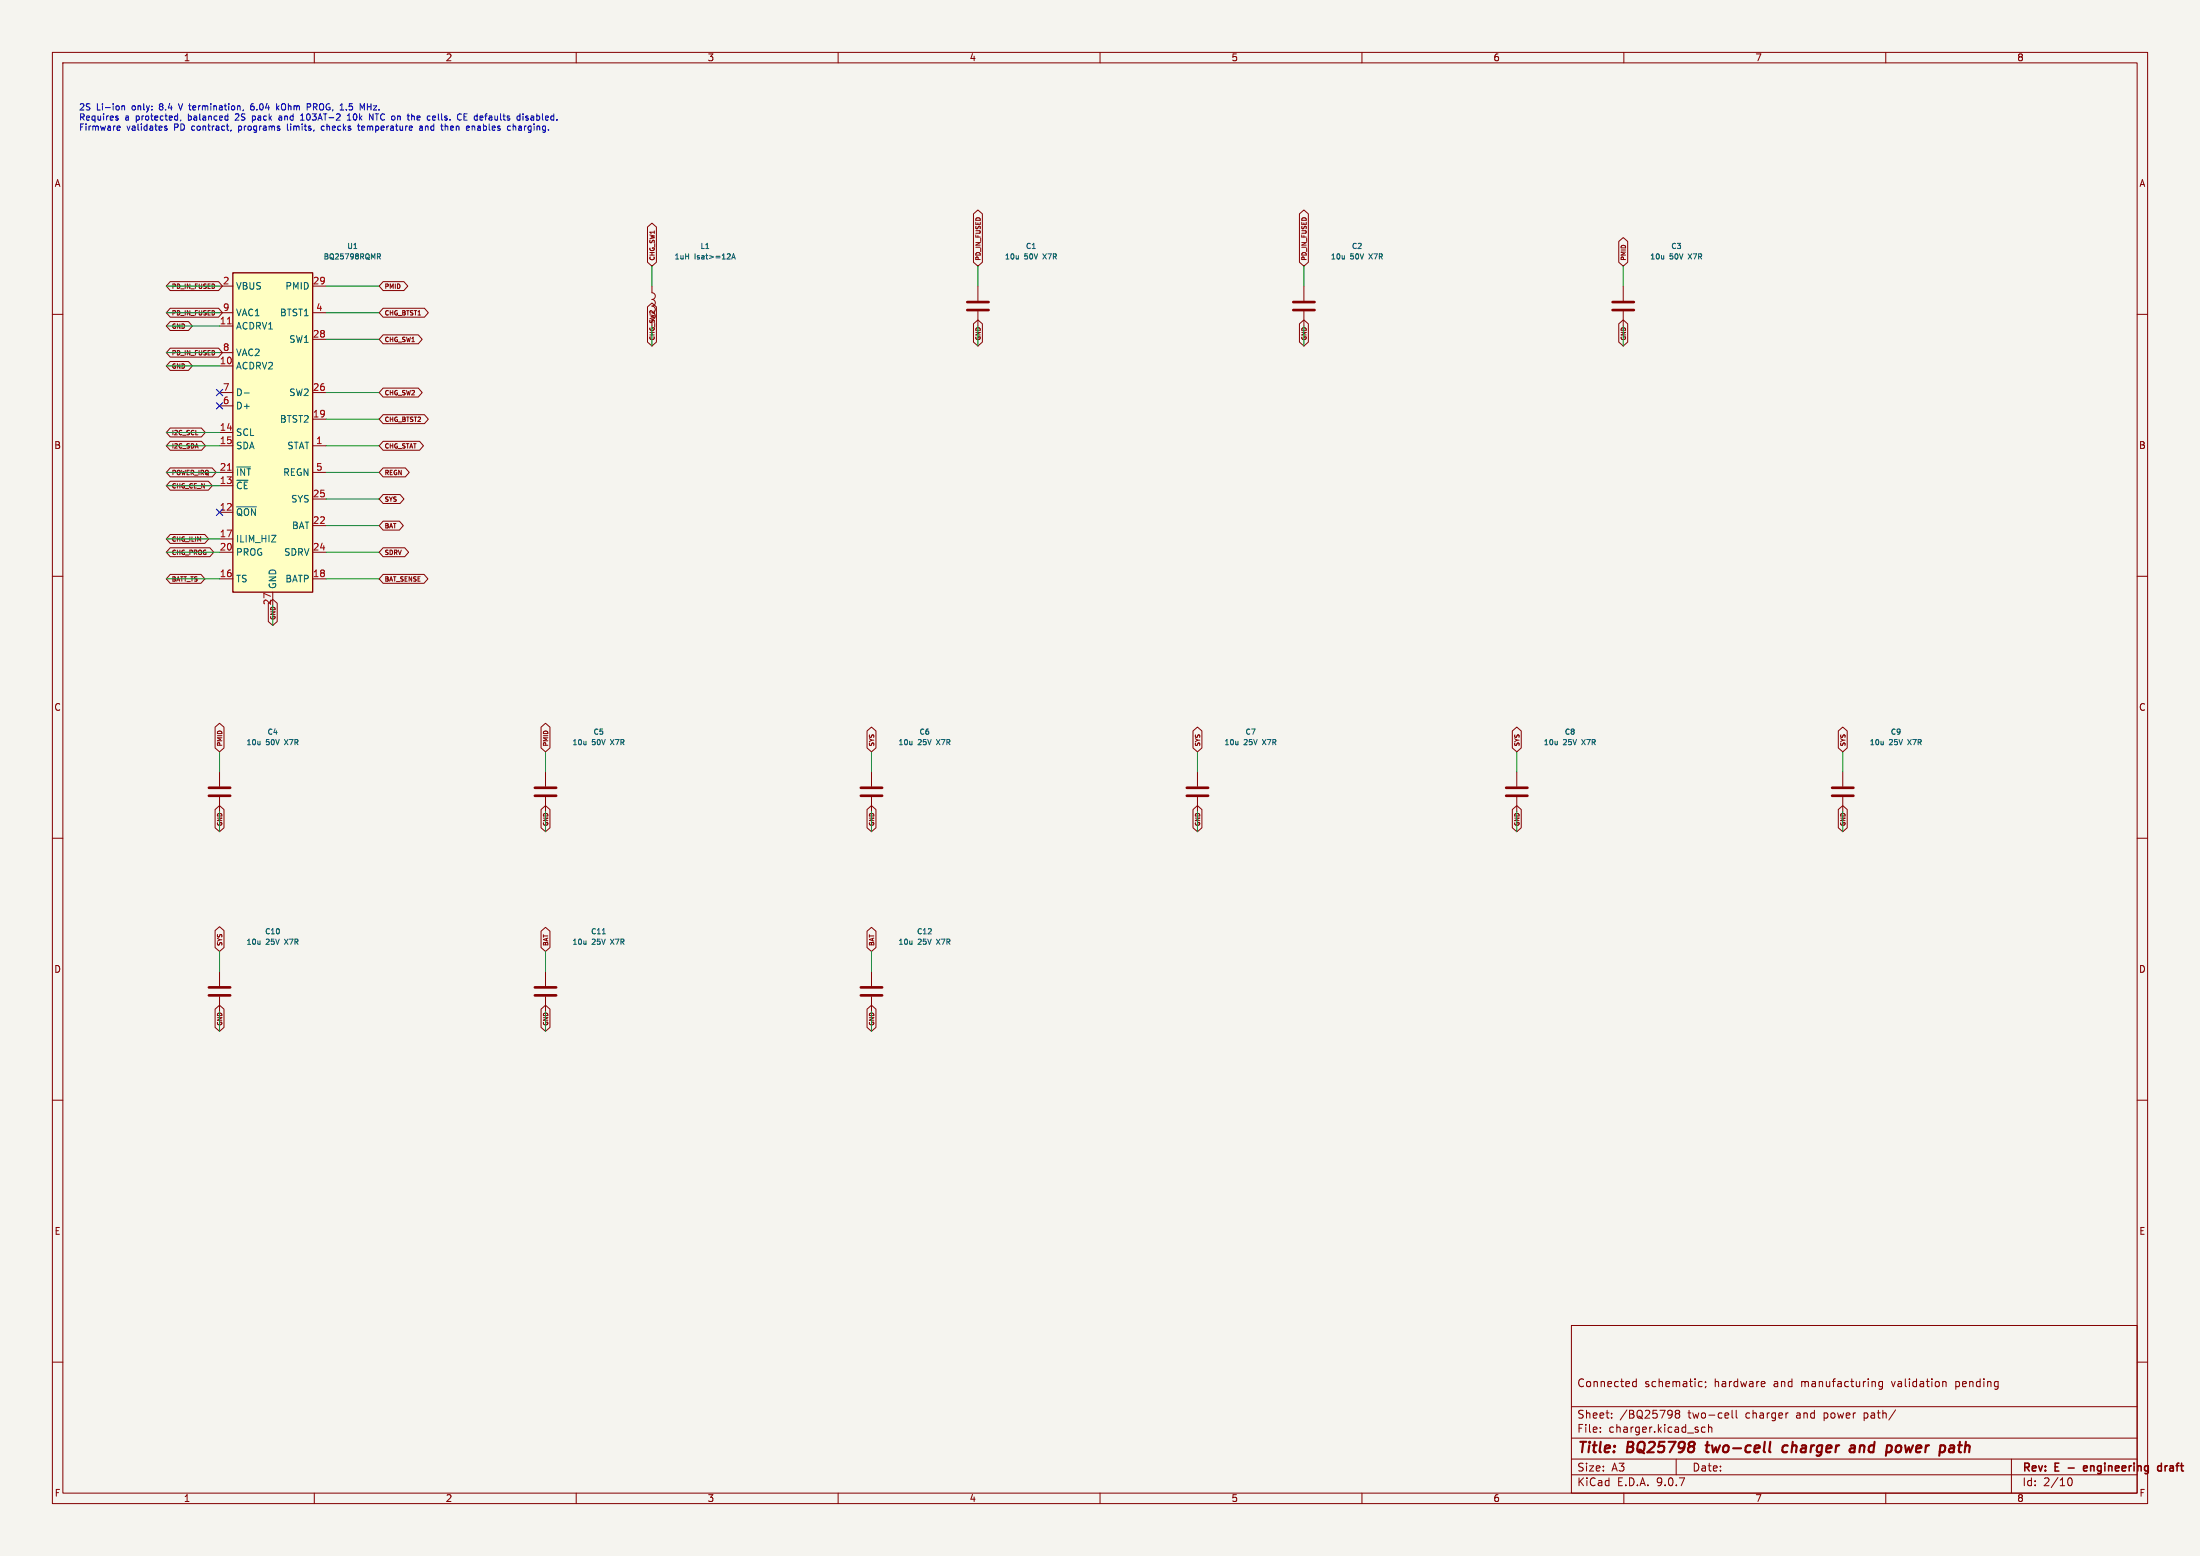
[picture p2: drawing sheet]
<svg xmlns="http://www.w3.org/2000/svg" width="420mm" height="297mm" viewBox="0 0 420 297" stroke-linecap="round" stroke-linejoin="round" font-family="sans-serif">
<path d="M0 0h420v297h-420z" fill="#f5f4ef" stroke="#f5f4ef" stroke-width=".19"/>
<g fill="none" stroke="#840000" stroke-width=".19">
<path d="M10 10h400v277h-400zM12 12h396v273h-396zM60 10v2M110 10v2M160 10v2M210 10v2M260 10v2M310 10v2M360 10v2M124.5 54.6v1.3a.64 .64 0 0 1 .6 .6 .64 .64 0 0 1-.6 .7M124.5 57.2a.64 .64 0 0 1 .6 .6 .64 .64 0 0 1-.6 .6 .64 .64 0 0 1 .6 .7 .64 .64 0 0 1-.6 .6M10 60h2"/>
<path d="M408 60h2M10 110h2M408 110h2M10 160h2M41.9 147.3v2.8M41.9 152.1v2.8M104.1 147.3v2.8M104.1 152.1v2.8M166.4 147.3v2.8M166.4 152.1v2.8M289.6 147.3v2.8M289.6 152.1v2.8"/>
<path d="M351.8 147.3v2.8M351.8 152.1v2.8M408 160h2M104.1 185.4v2.8M104.1 190.2v2.8M166.4 185.4v2.8M166.4 190.2v2.8M10 210h2M408 210h2M300 253h108v32h-108zM10 260h2M300 278.5h108"/>
<path d="M300 274.5h108M300 268.5h108M305.5 273.2v.2M305.5 272.5v.1M307.7 270.5v.2M307.7 269.8v.1M311.7 264.4l.2 .3 .5-.1M312.4 263.2v1.5M312.4 263.8l-.5-.1-.2 .3M320 278.5v3M320.1 269.8l-.3-.3 .3-.3 .4 .1 .2 .2-.3 .3M320.1 269.8l-.3 .3 .1 .4 .2 .2 .4-.1 .2-.2-.1-.4-.2-.2"/>
<path d="M320.1 269.8h.3M324.4 264.6h.5M324.4 263.8h.5M325.5 272.5l-.4-.1-.3 .3 .1 .6h.6M325.6 263.8v.1M325.7 264.6l-.2 .3M326.2 272.5l.2-.1 .3 .1 .1 .9M326.2 271.9v1.5M329.9 269.8l.1 .2-.7 .2M330.7 269.2v1.3l.2 .2M331.4 269.2v1.3l.3 .2M336.4 263.7l.5 .1v.2l-.7 .2"/>
<path d="M336.9 264.6l-.5 .1M341.4 269.7l-.3 .1M357.9 263.8l.1 .9M359.4 263.8l-.5-.1-.2 .3 .1 .6h.6M359.4 263.7v1.2l-.3 .3-.4-.1M361.9 269.1l-1.3 1.9M370.9 263.8h.5l.1 .9M384 278.5v6.5M408 260h2M60 285v2M110 285v2M160 285v2"/>
<path d="M210 285v2M260 285v2M300 281.5h108M310 285v2M360 285v2M394.7 282.7l.2-.5 .2-.1a.8 .8 0 0 1 .5 .7 .8 .8 0 0 1-.5 .8l-.2-.2-.2-.4"/>
</g>
<path d="M398.4 279.9l-.4-.1-.2 .2v.7h.6M412.6 279.9l-.4-.1-.3 .3 .1 .6h.6M412.6 279.3v1.5M398.5 280.1l-.7 .2" fill="none" stroke="#840000" stroke-width=".3"/>
<path d="M325.6 275.9h.8M326 275.2l-.2 1.7 .2 .3M341.3 276a.66 .66 0 0 0-1 .3l-.1 .5 .2 .3h.8M353.3 276h.8l-.1 1.2M354 277.1l-.7 .1M354.1 276.3l-.7 .1M362.6 275.9a.62 .62 0 0 0-.7 .4v.7l.6 .2M372.5 275.9l.5 .1v1.2M373 277.1l-.2 .1M373.1 276.3l-.7 .1" fill="none" stroke="#840000" stroke-width=".4"/>
<g fill="none" stroke="#840000" stroke-width=".51">
<path d="M39.9 150.4h4M39.9 151.9h4M102.1 150.4h4.1M102.1 151.9h4.1M164.3 150.4h4.1M164.3 151.9h4.1M287.5 150.4h4.1M287.5 151.9h4.1M349.8 150.4h4M349.8 151.9h4M102.1 188.5h4.1M102.1 190h4.1"/>
<path d="M164.3 188.5h4.1M164.3 190h4.1"/>
</g>
<path d="M138.8 49.4h.6M139.4 48.5v.4M139.7 49.4l.3-1 .4 1M139.8 49.2h.5M115 178.3h.6" fill="none" stroke="#006464" stroke-width=".19"/>
<path d="M44.4 52.1h15.3v60.9h-15.3z" fill="#ffffc2"/>
<path d="M44.4 52.1h15.3v60.9h-15.3z" fill="none" stroke="#840000" stroke-width=".25"/>
<g fill="none" stroke="#840000" stroke-width=".19">
<path d="M32.5 58.8h9.2l.8 .9-.8 .8h-9.2l-.8-.8zM32.5 53.8h9.2l.8 .8-.8 .9h-9.2l-.8-.9zM41.9 54.6h2.5M41.9 59.7h2.5M59.7 54.6h2.5M59.7 59.7h2.5M73.1 58.8h7.9l.8 .9-.8 .8h-7.9l-.7-.8zM73.1 53.8h4l.7 .8-.7 .9h-4l-.7-.9zM123.6 58.6l.9-.8 .8 .8v6.7l-.8 .7-.9-.7zM123.6 43.3l.9-.7 .8 .7v6.8l-.8 .7-.9-.7zM185.8 40.8l.9-.7 .8 .7v9.3l-.8 .7-.9-.7zM186.7 54.6v2.8"/>
<path d="M186.7 59.4v2.8M248.1 40.8l.8-.7 .9 .7v9.3l-.9 .7-.8-.7zM248.9 54.6v2.8M248.9 59.4v2.8M309 46.1l.9-.8 .8 .8v4l-.8 .7-.9-.7zM309.9 54.6v2.8M309.9 59.4v2.8M32.5 61.4h3.5l.7 .8-.7 .9h-3.5l-.8-.9zM32.5 66.5h9.2l.8 .8-.8 .9h-9.2l-.8-.9zM32.5 69h3.5l.7 .9-.7 .8h-3.5l-.8-.8zM41.9 62.2h2.5M41.9 67.3h2.5"/>
<path d="M41.9 69.9h2.5M41.9 74.9h2.5M41.9 77.5h2.5M59.7 74.9h2.5M59.7 64.8h2.5M73.1 74.1h6.8l.7 .8-.7 .9h-6.8l-.7-.9zM73.1 79.2h7.9l.8 .8-.8 .9h-7.9l-.7-.9zM73.1 63.9h6.8l.7 .9-.7 .8h-6.8l-.7-.8zM185.8 61.8l.9-.7 .8 .7v3.5l-.8 .7-.9-.7zM248.1 61.8l.8-.7 .9 .7v3.5l-.9 .7-.8-.7zM309 61.8l.9-.7 .8 .7v3.5l-.8 .7-.9-.7zM32.5 84.2h6l.7 .9-.7 .8h-6l-.8-.8z"/>
<path d="M32.5 81.7h5.9l.8 .9-.8 .8h-5.9l-.8-.8zM32.5 89.3h8l.8 .9-.8 .8h-8l-.8-.8zM32.5 91.9h7.3l.7 .8-.7 .9h-7.3l-.8-.9zM41.9 82.6h2.5M41.9 85.1h2.5M41.9 90.2h2.5M41.9 92.7h2.5M41.9 97.8h2.5M59.7 85.1h2.5M59.7 90.2h2.5M59.7 80h2.5M59.7 95.3h2.5"/>
<path d="M73.1 84.2h7l.7 .9-.7 .8h-7l-.7-.8zM73.1 89.3h4.3l.7 .9-.7 .8h-4.3l-.7-.8zM73.1 94.4h3.3l.7 .9-.7 .8h-3.3l-.7-.8zM73.1 99.5h3.2l.7 .8-.7 .9h-3.2l-.7-.9zM32.5 109.6h5.9l.7 .9-.7 .8h-5.9l-.8-.8zM32.5 104.6h7.6l.7 .8-.7 .9h-7.6l-.8-.9zM32.5 102h6.6l.7 .9-.7 .8h-6.6l-.8-.8zM41.9 102.9h2.5M41.9 105.4h2.5M41.9 110.5h2.5M51.2 115.2l.9-.8 .8 .8v3.4l-.8 .8-.9-.8zM52.1 113v2.6"/>
<path d="M59.7 105.4h2.5M59.7 110.5h2.5M59.7 100.3h2.5M73.1 109.6h7.8l.8 .9-.8 .8h-7.8l-.7-.8zM73.1 104.6h4.2l.7 .8-.7 .9h-4.2l-.7-.9zM41.1 138.8l.8-.7 .9 .7v4l-.9 .7-.8-.7zM103.3 138.8l.8-.7 .9 .7v4l-.9 .7-.8-.7zM165.5 139.5l.9-.7 .8 .7v3.3l-.8 .7-.9-.7zM227.7 139.5l.9-.7 .9 .7v3.3l-.9 .7-.9-.7zM288.7 139.5l.9-.7 .8 .7v3.3l-.8 .7-.9-.7zM350.9 139.5l.9-.7 .8 .7v3.3l-.8 .7-.9-.7zM41.1 154.5l.8-.7 .9 .7v3.5l-.9 .8-.8-.8z"/>
<path d="M103.3 154.5l.8-.7 .9 .7v3.5l-.9 .8-.8-.8zM165.5 154.5l.9-.7 .8 .7v3.5l-.8 .8-.9-.8zM227.7 154.5l.9-.7 .9 .7v3.5l-.9 .8-.9-.8zM228.6 147.3v2.8M228.6 152.1v2.8M288.7 154.5l.9-.7 .8 .7v3.5l-.8 .8-.9-.8zM350.9 154.5l.9-.7 .8 .7v3.5l-.8 .8-.9-.8zM41.1 177.6l.8-.7 .9 .7v3.3l-.9 .7-.8-.7zM103.3 177.7l.8-.7 .9 .7v3.2l-.9 .7-.8-.7zM165.5 177.7l.9-.7 .8 .7v3.2l-.8 .7-.9-.7zM41.1 192.6l.8-.7 .9 .7v3.5l-.9 .8-.8-.8zM41.9 185.4v2.8"/>
<path d="M41.9 190.2v2.8M103.3 192.6l.8-.7 .9 .7v3.5l-.9 .8-.8-.8zM165.5 192.6l.9-.7 .8 .7v3.5l-.8 .8-.9-.8z"/>
</g>
<path d="M43.4 61.8h.7M43.4 89.8h.7" fill="none" stroke="#a90000" stroke-width=".19"/>
<path d="M72 48.4h.4l.2 .2-.1 .3-.5 .1M72.3 49l.3 .4M46.6 75h1M45.2 89.1h2.6M45.2 96.7h3.7" fill="none" stroke="#006464" stroke-width=".19"/>
<path d="M184.7 57.7h4M184.7 59.2h4M246.9 57.7h4.1M246.9 59.2h4.1M307.8 57.7h4.1M307.8 59.2h4.1M226.6 150.4h4M226.6 151.9h4M39.9 188.5h4M39.9 190h4" fill="none" stroke="#840000" stroke-width=".51"/>
<g fill="none" stroke="#009600" stroke-width=".19">
<path d="M31.7 54.6h10.2M31.7 59.7h10.2M62.2 54.6h10.2M62.2 59.7h10.2M124.5 50.8v3.8M186.7 50.8v3.8M248.9 50.8v3.8M309.9 50.8v3.8M31.7 69.9h10.2M31.7 67.3h10.2M31.7 62.2h10.2M62.2 64.8h10.2"/>
<path d="M62.2 74.9h10.2M124.5 62.2v3.8M186.7 62.2v3.8M248.9 62.2v3.8M309.9 62.2v3.8M31.7 90.2h10.2M31.7 92.7h10.2M31.7 85.1h10.2M31.7 82.6h10.2M62.2 90.2h10.2M62.2 95.3h10.2M62.2 85.1h10.2"/>
<path d="M62.2 80h10.2M31.7 110.5h10.2M31.7 105.4h10.2M31.7 102.9h10.2M52.1 115.6v3.8M62.2 110.5h10.2M62.2 105.4h10.2M62.2 100.3h10.2M41.9 143.5v3.8M41.9 154.9v3.9M104.1 143.5v3.8M104.1 154.9v3.9"/>
<path d="M166.4 143.5v3.8M166.4 154.9v3.9M228.6 143.5v3.8M228.6 154.9v3.9M289.6 143.5v3.8M289.6 154.9v3.9M351.8 143.5v3.8M351.8 154.9v3.9M41.9 181.6v3.8M41.9 193v3.9M104.1 181.6v3.8M104.1 193v3.9"/>
<path d="M166.4 181.6v3.8M166.4 193v3.9"/>
</g>
<path d="M41.3 74.3l1.2 1.2M41.3 76.9l1.2 1.2M42.5 74.3l-1.2 1.2M42.5 76.9l-1.2 1.2M41.3 97.2l1.2 1.2M42.5 97.2l-1.2 1.2" fill="none" stroke="#000084" stroke-width=".19"/>
<g fill="none" stroke="#0000c2" stroke-width=".19">
<path d="M34.1 19.8l.4 1.2M48.4 19.8l-.3 .1-.3 .4 .1 .6 .4 .1M52.8 19.8v1.2M58.6 19.8h.5l.2 .2-.1 .4h-.6M22.1 22.5l.5 .2-.1 .2h-.3M22.1 22.2h.4M22.4 24.8h.5M22.4 24.1h.4l.1 .2-.5 .2M23.3 20.2v.8M23.3 20.3h.4l.1 .7M31.4 24.2v.2l.5 .2-.2 .3-.3-.1M34.5 22.9l-.1 .2"/>
<path d="M43.5 21.7v1.2M43.5 22.9h-.1M44.1 24.8l-.1 .2M45.6 22.2l-.7 .7h.7M46.5 20.9l-.1 .3M48.2 22.9h.3M48.2 22.1v1.2M48.3 20.3h-.2l-.3 .2M48.5 22.1l-.3 .1M52.9 20.5l.4 .5M53.3 20.2l-.5 .5M53.3 22.2h.4"/>
<path d="M53.7 22.5h-.3l-.2 .1 .1 .3h.4M54.9 23.7v1l.1 .2M57.4 22.9h.7M57.5 22l-.1 .1M57.7 21.7v1.2M61.8 24.1h-.4l-.1 .2 .1 .4 .4 .2M66.1 20.9v.1M66.3 22.9h.7M66.4 22l-.1 .1M66.6 21.7v1.2M68.2 24.1h.5M68.4 23.7v1l.3 .2"/>
<path d="M69.2 20.7l.4-.9v1.2M70.5 21.7l.7 1.2v-1.2M78.9 22.1l.2 .2v.6M80.1 24.1h.5v.8M80.6 24.3l-.5 .3 .1 .3 .4-.1M82.6 22.9h.5M82.6 22.2l.4-.1 .2 .3-.6 .1M85 23.7v1.2M85.3 24.1l-.3 .1M88.6 22.3h.4M89.2 21.7h-.6v1.2h.6M89.6 24.1v.2l-.6 .2"/>
<path d="M90.1 24.1v.8M90.5 24.1l-.4 .1M97.1 24.1h.3M97.4 24.8l-.3 .1M98 23.7v1.2M98.4 24.1l-.4 .1M99.8 21.7v.1M99.8 22.1v.8M100.8 22.2l-.3-.1-.1 .2v.2l.4 .1v.3h-.4"/>
</g>
<g font-size="2.8" fill="#840000">
<text x="301" y="277.9">Title:</text>
<text x="310.6" y="277.9">BQ25798</text>
<text x="326.6" y="277.9">two-cell</text>
<text x="342" y="277.9">charger</text>
<text x="355.6" y="277.9">and</text>
<text x="363.4" y="277.9">power</text>
<text x="374.4" y="277.9">path</text>
</g>
<g font-size="2.1" fill="#840000">
<text x="301" y="265">Connected</text>
<text x="313.9" y="265">schematic;</text>
<text x="327.3" y="265">hardware</text>
<text x="338.7" y="265">and</text>
<text x="344.1" y="265">manufacturing</text>
<text x="361.6" y="265">validation</text>
<text x="373.9" y="265">pending</text>
<text x="301" y="273.7">File:</text>
<text x="301" y="271">Sheet:</text>
<text x="307.1" y="273.7">charger.kicad_sch</text>
<text x="309.2" y="271">/BQ25798</text>
<text x="322.3" y="271">two-cell</text>
<text x="333.4" y="271">charger</text>
<text x="343.2" y="271">and</text>
<text x="348.6" y="271">power</text>
<text x="356.4" y="271">path/</text>
<text x="301" y="281.1">Size:</text>
<text x="307.6" y="281.1">A3</text>
<text x="323" y="281.1">Date:</text>
<text x="386" y="281.3">Rev:</text>
<text x="392.4" y="281.3">E</text>
<text x="395.5" y="281.3">-</text>
<text x="399.1" y="281.3">engineering</text>
<text x="413.8" y="281.3">draft</text>
<text x="301" y="283.9">KiCad</text>
<text x="308.7" y="283.9">E.D.A.</text>
<text x="316.3" y="283.9">9.0.7</text>
<text x="386" y="283.9">Id:</text>
<text x="390.1" y="283.9">2/10</text>
</g>
<g font-size="1.8" fill="#840000">
<text x="35" y="11.9">1</text>
<text x="85" y="11.9">2</text>
<text x="135" y="11.9">3</text>
<text x="185" y="11.9">4</text>
<text x="235" y="11.9">5</text>
<text x="285" y="11.9">6</text>
<text x="335" y="11.9">7</text>
<text x="385" y="11.9">8</text>
<text x="10.3" y="35.9">A</text>
<text x="408.3" y="35.9">A</text>
<text x="10.3" y="85.9">B</text>
<text x="408.2" y="85.9">B</text>
<text x="10.3" y="135.9">C</text>
<text x="408.2" y="135.9">C</text>
<text x="10.3" y="185.9">D</text>
<text x="408.2" y="185.9">D</text>
<text x="10.3" y="235.9">E</text>
<text x="408.3" y="235.9">E</text>
<text x="10.3" y="285.9">F</text>
<text x="35" y="286.9">1</text>
<text x="85" y="286.9">2</text>
<text x="135" y="286.9">3</text>
<text x="185" y="286.9">4</text>
<text x="235" y="286.9">5</text>
<text x="285" y="286.9">6</text>
<text x="335" y="286.9">7</text>
<text x="385" y="286.9">8</text>
<text x="408.3" y="285.9">F</text>
</g>
<g font-size="1.8" fill="#a90000">
<text x="42.5" y="54.4">2</text>
<text x="42.5" y="59.4">9</text>
<text x="59.6" y="54.4">29</text>
<text x="60.3" y="59.4">4</text>
<text x="41.9" y="62">11</text>
<text x="59.6" y="64.5">28</text>
<text x="41.9" y="69.6">10</text>
<text x="42.5" y="67.1">8</text>
<text x="42.5" y="74.7">7</text>
<text x="42.5" y="77.2">6</text>
<text x="59.6" y="74.7">26</text>
<text x="41.9" y="82.3">14</text>
<text x="59.6" y="79.8">19</text>
<text x="41.9" y="84.8">15</text>
<text x="41.9" y="89.9">21</text>
<text x="60.3" y="84.8">1</text>
<text x="60.3" y="89.9">5</text>
<text x="41.9" y="92.5">13</text>
<text x="59.6" y="95">25</text>
<text x="41.9" y="97.5">12</text>
<text x="59.6" y="100.1">22</text>
<text x="41.9" y="102.6">17</text>
<text x="41.9" y="105.2">20</text>
<text x="59.6" y="105.2">24</text>
<text x="41.9" y="110.2">16</text>
<text x="59.6" y="110.2">18</text>
<text x="51.8" y="115.6" transform="rotate(-90 51.8 115.6)">27</text>
</g>
<g font-size="1.8" fill="#006464">
<text x="45" y="55.5">VBUS</text>
<text x="54.4" y="55.5">PMID</text>
<text x="45" y="60.6">VAC1</text>
<text x="45" y="63.1">ACDRV1</text>
<text x="53.4" y="60.6">BTST1</text>
<text x="55.1" y="65.6">SW1</text>
<text x="45" y="68.2">VAC2</text>
<text x="45" y="70.7">ACDRV2</text>
<text x="45" y="75.8">D-</text>
<text x="55.1" y="75.8">SW2</text>
<text x="45" y="78.3">D+</text>
<text x="45" y="83.4">SCL</text>
<text x="53.4" y="80.9">BTST2</text>
<text x="45" y="86">SDA</text>
<text x="54.7" y="86">STAT</text>
<text x="45" y="91">~{INT}</text>
<text x="45" y="93.6">~{CE}</text>
<text x="54" y="91">REGN</text>
<text x="45" y="98.7">~{QON}</text>
<text x="55.5" y="96.1">SYS</text>
<text x="55.7" y="101.2">BAT</text>
<text x="45" y="103.7">ILIM_HIZ</text>
<text x="45" y="106.3">PROG</text>
<text x="54.1" y="106.3">SDRV</text>
<text x="45" y="111.4">TS</text>
<text x="52.9" y="112.5" transform="rotate(-90 52.9 112.5)">GND</text>
<text x="54.4" y="111.4">BATP</text>
</g>
<g font-size="1.7" fill="#0000c2">
<text x="15" y="21.4">2S</text>
<text x="15" y="23.3">Requires</text>
<text x="18.4" y="21.4">Li-ion</text>
<text x="23.8" y="23.3">a</text>
<text x="25.3" y="21.4">only:</text>
<text x="26.1" y="23.3">protected,</text>
<text x="30.7" y="21.4">8.4</text>
<text x="34.7" y="21.4">V termination,</text>
<text x="36.2" y="23.3">balanced</text>
<text x="45.5" y="23.3">2S</text>
<text x="48.8" y="21.4">6.04</text>
<text x="48.9" y="23.3">pack</text>
<text x="53.9" y="21.4">kOhm</text>
<text x="54.2" y="23.3">and</text>
<text x="58.6" y="23.3">103AT-2</text>
<text x="60" y="21.4">PROG,</text>
<text x="66.6" y="21.4">1.5</text>
<text x="67.7" y="23.3">10k</text>
<text x="70.5" y="21.4">MHz.</text>
<text x="72.1" y="23.3">NTC on</text>
<text x="79.9" y="23.3">the</text>
<text x="83.8" y="23.3">cells.</text>
<text x="89.8" y="23.3">CE defaults</text>
<text x="101.6" y="23.3">disabled.</text>
<text x="15" y="25.3">Firmware</text>
<text x="24.2" y="25.3">validates</text>
<text x="33.4" y="25.3">PD</text>
<text x="36.9" y="25.3">contract,</text>
<text x="46" y="25.3">programs</text>
<text x="55.6" y="25.3">limits,</text>
<text x="62.3" y="25.3">checks</text>
<text x="69.5" y="25.3">temperature</text>
<text x="81.5" y="25.3">and</text>
<text x="85.9" y="25.3">then</text>
<text x="90.9" y="25.3">enables</text>
<text x="98.9" y="25.3">charging.</text>
</g>
<g font-size="1.4" fill="#006464">
<text x="66.2" y="47.7">U1</text>
<text x="133.6" y="47.7">L1</text>
<text x="195.7" y="47.7">C1</text>
<text x="258" y="47.7">C2</text>
<text x="318.9" y="47.7">C3</text>
<text x="61.7" y="49.7">BQ25798RQMR</text>
<text x="128.7" y="49.7">1uH</text>
<text x="132.6" y="49.7">Isat&gt;=12A</text>
<text x="191.7" y="49.7">10u</text>
<text x="195.5" y="49.7">50V</text>
<text x="199.3" y="49.7">X7R</text>
<text x="254" y="49.7">10u</text>
<text x="257.8" y="49.7">50V</text>
<text x="261.6" y="49.7">X7R</text>
<text x="314.9" y="49.7">10u</text>
<text x="318.7" y="49.7">50V</text>
<text x="322.5" y="49.7">X7R</text>
<text x="46.9" y="142.4">10u</text>
<text x="50.8" y="142.4">50V</text>
<text x="51" y="140.4">C4</text>
<text x="54.6" y="142.4">X7R</text>
<text x="109.2" y="142.4">10u</text>
<text x="113" y="142.4">50V</text>
<text x="113.2" y="140.4">C5</text>
<text x="116.8" y="142.4">X7R</text>
<text x="171.4" y="142.4">10u</text>
<text x="175.2" y="142.4">25V</text>
<text x="175.4" y="140.4">C6</text>
<text x="179" y="142.4">X7R</text>
<text x="233.6" y="142.4">10u</text>
<text x="237.5" y="142.4">25V</text>
<text x="237.7" y="140.4">C7</text>
<text x="241.2" y="142.4">X7R</text>
<text x="294.6" y="142.4">10u</text>
<text x="298.4" y="142.4">25V</text>
<text x="298.6" y="140.4">C8</text>
<text x="302.2" y="142.4">X7R</text>
<text x="356.8" y="142.4">10u</text>
<text x="360.6" y="142.4">25V</text>
<text x="360.8" y="140.4">C9</text>
<text x="364.4" y="142.4">X7R</text>
<text x="50.5" y="178.5">C10</text>
<text x="112.7" y="178.5">C11</text>
<text x="174.9" y="178.5">C12</text>
<text x="46.9" y="180.5">10u</text>
<text x="50.8" y="180.5">25V</text>
<text x="54.6" y="180.5">X7R</text>
<text x="109.2" y="180.5">10u</text>
<text x="113" y="180.5">25V</text>
<text x="116.8" y="180.5">X7R</text>
<text x="171.4" y="180.5">10u</text>
<text x="175.2" y="180.5">25V</text>
<text x="179" y="180.5">X7R</text>
</g>
<g font-size="1.2" fill="#840000">
<text x="125.2" y="49.8" transform="rotate(-90 125.2 49.8)">CHG_SW1</text>
<text x="187.4" y="49.8" transform="rotate(-90 187.4 49.8)">PD_IN_FUSED</text>
<text x="249.6" y="49.8" transform="rotate(-90 249.6 49.8)">PD_IN_FUSED</text>
<text x="310.6" y="49.8" transform="rotate(-90 310.6 49.8)">PMID</text>
<text x="32.7" y="55.3">PD_IN_FUSED</text>
<text x="73.3" y="55.3">PMID</text>
<text x="32.7" y="62.9">GND</text>
<text x="32.7" y="60.4">PD_IN_FUSED</text>
<text x="73.3" y="65.5">CHG_SW1</text>
<text x="73.3" y="60.4">CHG_BTST1</text>
<text x="125.2" y="65.1" transform="rotate(-90 125.2 65.1)">CHG_SW2</text>
<text x="187.4" y="65.1" transform="rotate(-90 187.4 65.1)">GND</text>
<text x="249.6" y="65.1" transform="rotate(-90 249.6 65.1)">GND</text>
<text x="310.6" y="65.1" transform="rotate(-90 310.6 65.1)">GND</text>
<text x="32.7" y="68">PD_IN_FUSED</text>
<text x="32.7" y="70.6">GND</text>
<text x="73.3" y="75.6">CHG_SW2</text>
<text x="32.7" y="83.3">I2C_SCL</text>
<text x="73.3" y="80.7">CHG_BTST2</text>
<text x="32.7" y="85.8">I2C_SDA</text>
<text x="73.3" y="85.8">CHG_STAT</text>
<text x="32.7" y="90.9">POWER_IRQ</text>
<text x="32.7" y="93.4">CHG_CE_N</text>
<text x="73.3" y="90.9">REGN</text>
<text x="73.3" y="96">SYS</text>
<text x="73.3" y="101">BAT</text>
<text x="32.7" y="106.1">CHG_PROG</text>
<text x="32.7" y="103.6">CHG_ILIM</text>
<text x="73.3" y="106.1">SDRV</text>
<text x="32.7" y="111.2">BATT_TS</text>
<text x="73.3" y="111.2">BAT_SENSE</text>
<text x="52.8" y="118.4" transform="rotate(-90 52.8 118.4)">GND</text>
<text x="42.6" y="142.6" transform="rotate(-90 42.6 142.6)">PMID</text>
<text x="104.9" y="142.6" transform="rotate(-90 104.9 142.6)">PMID</text>
<text x="167.1" y="142.6" transform="rotate(-90 167.1 142.6)">SYS</text>
<text x="229.3" y="142.6" transform="rotate(-90 229.3 142.6)">SYS</text>
<text x="290.3" y="142.6" transform="rotate(-90 290.3 142.6)">SYS</text>
<text x="352.5" y="142.6" transform="rotate(-90 352.5 142.6)">SYS</text>
<text x="42.6" y="157.8" transform="rotate(-90 42.6 157.8)">GND</text>
<text x="104.9" y="157.8" transform="rotate(-90 104.9 157.8)">GND</text>
<text x="167.1" y="157.8" transform="rotate(-90 167.1 157.8)">GND</text>
<text x="229.3" y="157.8" transform="rotate(-90 229.3 157.8)">GND</text>
<text x="290.3" y="157.8" transform="rotate(-90 290.3 157.8)">GND</text>
<text x="352.5" y="157.8" transform="rotate(-90 352.5 157.8)">GND</text>
<text x="42.6" y="180.7" transform="rotate(-90 42.6 180.7)">SYS</text>
<text x="104.9" y="180.7" transform="rotate(-90 104.9 180.7)">BAT</text>
<text x="167.1" y="180.7" transform="rotate(-90 167.1 180.7)">BAT</text>
<text x="42.6" y="195.9" transform="rotate(-90 42.6 195.9)">GND</text>
<text x="104.9" y="195.9" transform="rotate(-90 104.9 195.9)">GND</text>
<text x="167.1" y="195.9" transform="rotate(-90 167.1 195.9)">GND</text>
</g>
</svg>
